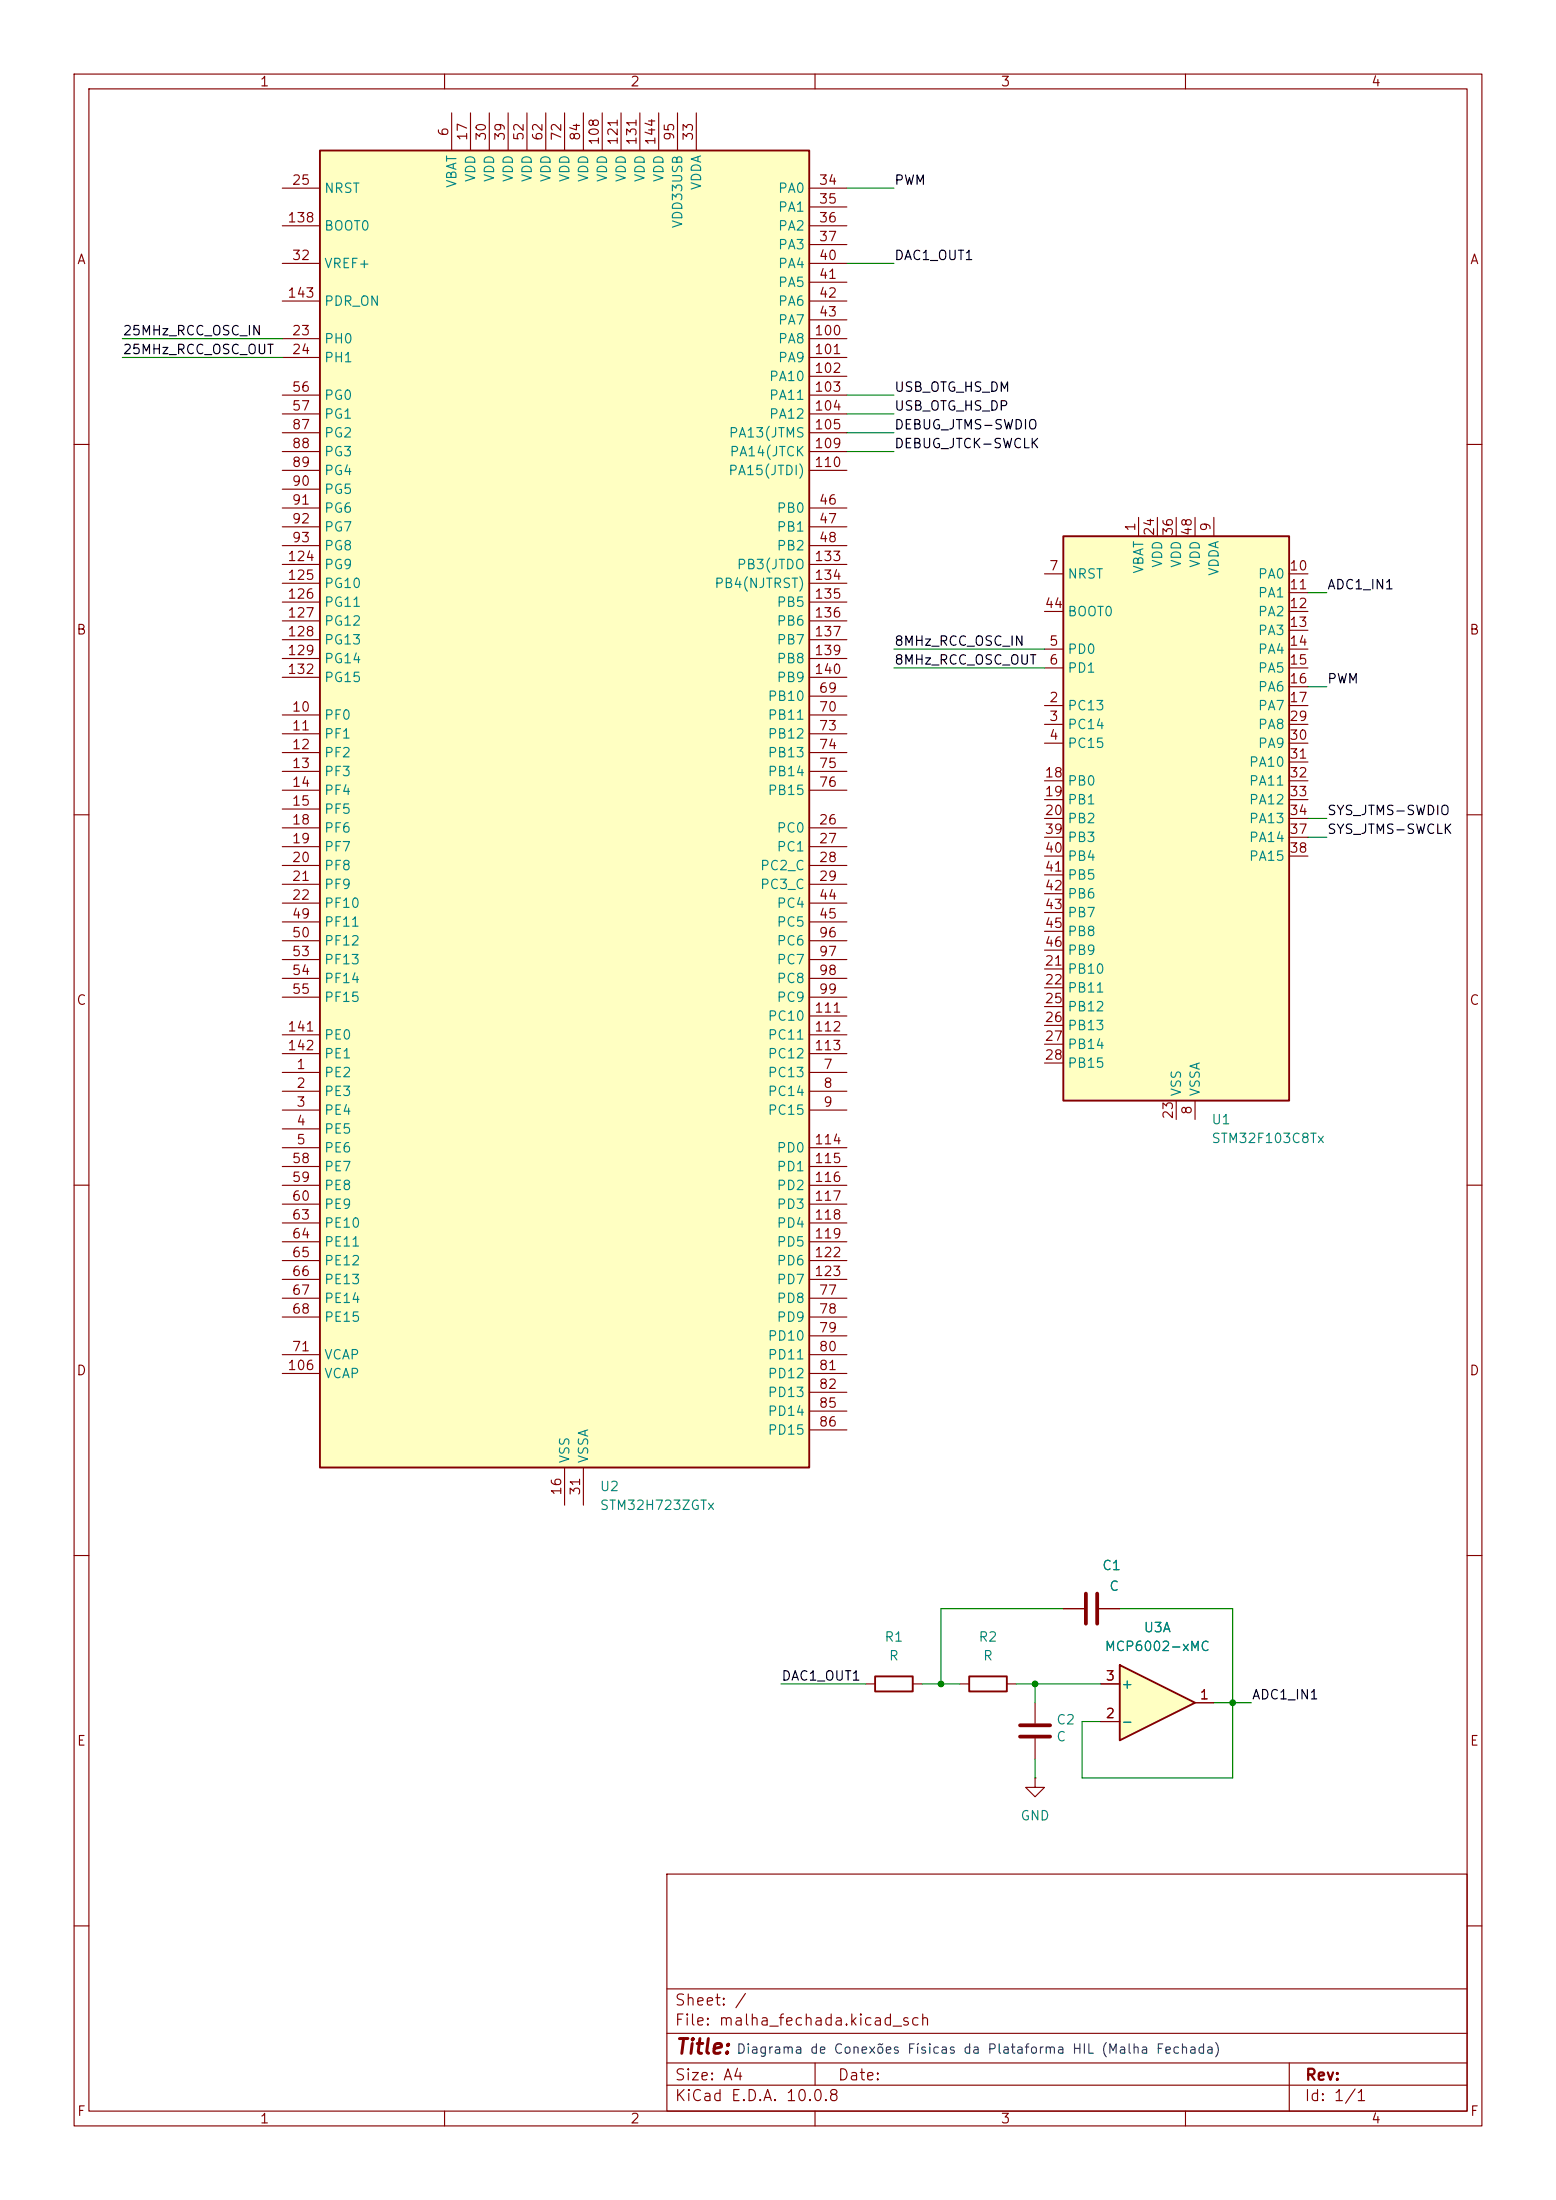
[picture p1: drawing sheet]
<svg xmlns="http://www.w3.org/2000/svg" width="210mm" height="297mm" viewBox="0 0 210 297" stroke-linecap="round" stroke-linejoin="round" font-family="sans-serif">
<g fill="none" stroke="#840000" stroke-width=".15">
<path d="M10 10h190v277h-190zM12 12h186v273h-186zM60 10v2M110 10v2M160 10v2M10 60h2M198 60h2M10 110h2M198 110h2M10 160h2M198 160h2M10 210h2"/>
<path d="M198 210h2M139.7 229.9v2.8M139.7 234.7v2.8M90 253h108v32h-108zM139.7 240v1.3h1.3l-1.3 1.3-1.3-1.3h1.3M139.7 240h.1M10 260h2M90 278.5h108M90 274.5h108M90 268.5h108M110 278.5v3M174 278.5v6.5"/>
<path d="M198 260h2M60 285v2M90 281.5h108M110 285v2M160 285v2"/>
</g>
<path d="M137.7 232.9h4M137.7 234.4h4" fill="none" stroke="#840000" stroke-width=".51"/>
<path d="M151.1 224.8l10.2 5.1-10.2 5z" fill="#ffffc2"/>
<path d="M118.1 226.3h5.1v2h-5.1zM151.1 224.8l10.2 5.1-10.2 5z" fill="none" stroke="#840000" stroke-width=".25"/>
<path d="M143.5 217.2h2.8M148.3 217.2h2.8M116.8 227.3h1.3M123.2 227.3h1.3M148.6 232.4h2.5M148.6 227.3h2.5M161.3 229.9h2.5" fill="none" stroke="#840000" stroke-width=".15"/>
<path d="M146.6 215.1v4.1M148.1 215.1v4.1" fill="none" stroke="#840000" stroke-width=".51"/>
<path d="M43.2 20.3h66v177.8h-66z" fill="#ffffc2"/>
<path d="M43.2 20.3h66v177.8h-66zM130.8 226.3h5.1v2h-5.1z" fill="none" stroke="#840000" stroke-width=".25"/>
<g fill="none" stroke="#840000" stroke-width=".15">
<path d="M61 15.2v5.1M63.5 15.2v5.1M66 15.2v5.1M68.6 15.2v5.1M71.1 15.2v5.1M73.7 15.2v5.1M76.2 15.2v5.1M78.7 15.2v5.1M81.3 15.2v5.1M83.8 15.2v5.1M86.4 15.2v5.1M88.9 15.2v5.1"/>
<path d="M91.4 15.2v5.1M94 15.2v5.1M38.1 25.4h5.1M38.1 35.6h5.1M38.1 30.5h5.1M109.2 25.4h5.1M109.2 35.6h5.1M109.2 27.9h5.1M109.2 30.5h5.1M109.2 33h5.1M109.2 38.1h5.1M38.1 45.7h5.1"/>
<path d="M38.1 48.3h5.1M38.1 40.6h5.1M38.1 53.3h5.1M38.1 55.9h5.1M38.1 58.4h5.1M109.2 45.7h5.1M109.2 48.3h5.1M109.2 40.6h5.1M109.2 43.2h5.1M109.2 53.3h5.1M109.2 55.9h5.1M109.2 58.4h5.1"/>
<path d="M109.2 50.8h5.1M38.1 68.6h5.1M38.1 71.1h5.1M38.1 73.7h5.1M38.1 61h5.1M38.1 63.5h5.1M38.1 66h5.1M38.1 76.2h5.1M38.1 78.7h5.1M109.2 68.6h5.1M109.2 71.1h5.1M109.2 73.7h5.1"/>
<path d="M109.2 61h5.1M109.2 63.5h5.1M109.2 76.2h5.1M109.2 78.7h5.1M38.1 96.5h5.1M38.1 99.1h5.1M38.1 81.3h5.1M38.1 83.8h5.1M38.1 86.4h5.1M38.1 88.9h5.1M38.1 91.4h5.1M109.2 96.5h5.1"/>
<path d="M109.2 99.1h5.1M109.2 94h5.1M109.2 81.3h5.1M109.2 83.8h5.1M109.2 86.4h5.1M109.2 88.9h5.1M109.2 91.4h5.1M38.1 101.6h5.1M38.1 104.1h5.1M38.1 106.7h5.1M38.1 109.2h5.1M38.1 111.8h5.1"/>
<path d="M38.1 114.3h5.1M38.1 116.8h5.1M38.1 119.4h5.1M109.2 101.6h5.1M109.2 104.1h5.1M109.2 106.7h5.1M109.2 111.8h5.1M109.2 114.3h5.1M109.2 116.8h5.1M109.2 119.4h5.1M38.1 121.9h5.1M38.1 124.5h5.1"/>
<path d="M38.1 127h5.1M38.1 129.5h5.1M38.1 132.1h5.1M38.1 134.6h5.1M38.1 139.7h5.1M109.2 121.9h5.1M109.2 124.5h5.1M109.2 127h5.1M109.2 129.5h5.1M109.2 132.1h5.1M109.2 134.6h5.1M109.2 137.2h5.1"/>
<path d="M109.2 139.7h5.1M38.1 144.8h5.1M38.1 147.3h5.1M38.1 149.9h5.1M38.1 152.4h5.1M38.1 154.9h5.1M38.1 157.5h5.1M38.1 142.2h5.1M109.2 144.8h5.1M109.2 147.3h5.1M109.2 149.9h5.1M109.2 154.9h5.1"/>
<path d="M109.2 157.5h5.1M109.2 142.2h5.1M38.1 160h5.1M38.1 162.6h5.1M38.1 165.1h5.1M38.1 167.6h5.1M38.1 170.2h5.1M38.1 172.7h5.1M38.1 175.3h5.1M38.1 177.8h5.1M109.2 160h5.1M109.2 162.6h5.1"/>
<path d="M109.2 165.1h5.1M109.2 167.6h5.1M109.2 170.2h5.1M109.2 172.7h5.1M109.2 175.3h5.1M109.2 177.8h5.1M38.1 182.9h5.1M38.1 185.4h5.1M76.2 198.1v5.1M78.7 198.1v5.1M109.2 182.9h5.1M109.2 180.3h5.1"/>
<path d="M109.2 185.4h5.1M109.2 188h5.1M109.2 190.5h5.1M109.2 193h5.1M129.5 227.3h1.3M135.9 227.3h1.3"/>
</g>
<path d="M143.5 72.4h30.5v76.2h-30.5z" fill="#ffffc2"/>
<path d="M143.5 72.4h30.5v76.2h-30.5z" fill="none" stroke="#840000" stroke-width=".25"/>
<g fill="none" stroke="#840000" stroke-width=".15">
<path d="M141 77.5h2.5M153.7 69.9v2.5M156.2 69.9v2.5M158.7 69.9v2.5M161.3 69.9v2.5M163.8 69.9v2.5M174 77.5h2.5M141 95.3h2.5M141 97.8h2.5M141 87.6h2.5M141 90.2h2.5M141 82.6h2.5"/>
<path d="M174 95.3h2.5M174 97.8h2.5M174 87.6h2.5M174 90.2h2.5M174 80h2.5M174 82.6h2.5M174 85.1h2.5M174 92.7h2.5M141 100.3h2.5M141 105.4h2.5M141 108h2.5M141 110.5h2.5"/>
<path d="M141 113h2.5M141 115.6h2.5M141 118.1h2.5M174 100.3h2.5M174 105.4h2.5M174 108h2.5M174 110.5h2.5M174 102.9h2.5M174 113h2.5M174 115.6h2.5M141 130.8h2.5M141 133.4h2.5"/>
<path d="M141 135.9h2.5M141 138.4h2.5M141 120.7h2.5M141 123.2h2.5M141 125.7h2.5M141 128.3h2.5M141 141h2.5M141 143.5h2.5M158.7 148.6v2.5M161.3 148.6v2.5M143.5 217.2h2.8M148.3 217.2h2.8"/>
<path d="M148.6 232.4h2.5M148.6 227.3h2.5M161.3 229.9h2.5"/>
</g>
<g fill="none" stroke="#008400" stroke-width=".15">
<path d="M114.3 35.6h6.3M114.3 25.4h6.3M16.5 48.3h21.6M16.5 45.7h21.6M114.3 53.3h6.3M114.3 58.4h6.3M114.3 55.9h6.3M114.3 61h6.3M120.6 87.6h20.4M120.6 90.2h20.4M176.5 80h2.6M176.5 92.7h2.6"/>
<path d="M176.5 113h2.6M176.5 110.5h2.6M143.5 217.2h-16.5v10.1M151.1 217.2h15.3v22.8h-20.4v-7.6h2.6M105.4 227.3h11.4M124.5 227.3h5M137.2 227.3h11.4M139.7 227.3v2.6M139.7 237.5v2.5M163.8 229.9h5.1"/>
</g>
<g fill="#008400">
<circle cx="139.7" cy="227.3" r=".46"/>
<circle cx="127" cy="227.3" r=".46"/>
<circle cx="166.4" cy="229.9" r=".46"/>
</g>
<text font-size="2" fill="#840000" x="91" y="277.8">Title:</text>
<g font-size="1.5" fill="#840000">
<text x="91" y="273.8">File: malha_fechada.kicad_sch</text>
<text x="91" y="271.1">Sheet: /</text>
<text x="91" y="281.2">Size: A4</text>
<text x="113" y="281.2">Date:</text>
<text x="176.1" y="281.2">Rev:</text>
<text x="91" y="284">KiCad E.D.A. 10.0.8</text>
<text x="176" y="284">Id: 1/1</text>
</g>
<g font-size="1.3" fill="#840000">
<text x="35" y="12">1</text>
<text x="85" y="12">2</text>
<text x="135" y="12">3</text>
<text x="185" y="12">4</text>
<text x="60.8" y="18.5" transform="rotate(-90 60.8 18.5)">6</text>
<text x="63.4" y="19.1" transform="rotate(-90 63.4 19.1)">17</text>
<text x="65.9" y="19.1" transform="rotate(-90 65.9 19.1)">30</text>
<text x="68.4" y="19.1" transform="rotate(-90 68.4 19.1)">39</text>
<text x="71" y="19.1" transform="rotate(-90 71 19.1)">52</text>
<text x="73.5" y="19.1" transform="rotate(-90 73.5 19.1)">62</text>
<text x="76.1" y="19.1" transform="rotate(-90 76.1 19.1)">72</text>
<text x="78.6" y="19.1" transform="rotate(-90 78.6 19.1)">84</text>
<text x="81.1" y="19.7" transform="rotate(-90 81.1 19.7)">108</text>
<text x="83.7" y="19.7" transform="rotate(-90 83.7 19.7)">121</text>
<text x="86.2" y="19.7" transform="rotate(-90 86.2 19.7)">131</text>
<text x="88.8" y="19.7" transform="rotate(-90 88.8 19.7)">144</text>
<text x="91.3" y="19.1" transform="rotate(-90 91.3 19.1)">95</text>
<text x="93.8" y="19.1" transform="rotate(-90 93.8 19.1)">33</text>
<text x="39.3" y="25.3">25</text>
<text x="110.4" y="25.3">34</text>
<text x="110.4" y="27.8">35</text>
<text x="10.3" y="36">A</text>
<text x="38.7" y="30.3">138</text>
<text x="39.3" y="35.4">32</text>
<text x="110.4" y="30.3">36</text>
<text x="110.4" y="32.9">37</text>
<text x="110.4" y="35.4">40</text>
<text x="198.3" y="36">A</text>
<text x="38.7" y="40.5">143</text>
<text x="110.4" y="38">41</text>
<text x="110.4" y="40.5">42</text>
<text x="39.3" y="45.6">23</text>
<text x="109.8" y="45.6">100</text>
<text x="110.4" y="43">43</text>
<text x="39.3" y="48.1">24</text>
<text x="39.3" y="53.2">56</text>
<text x="109.8" y="48.1">101</text>
<text x="109.8" y="50.7">102</text>
<text x="109.8" y="53.2">103</text>
<text x="39.3" y="55.7">57</text>
<text x="39.3" y="58.3">87</text>
<text x="109.8" y="55.7">104</text>
<text x="109.8" y="58.3">105</text>
<text x="39.3" y="60.8">88</text>
<text x="39.3" y="63.4">89</text>
<text x="39.3" y="65.9">90</text>
<text x="109.8" y="60.8">109</text>
<text x="109.8" y="63.4">110</text>
<text x="39.3" y="68.4">91</text>
<text x="39.3" y="71">92</text>
<text x="110.4" y="68.4">46</text>
<text x="110.4" y="71">47</text>
<text x="153.5" y="71.9" transform="rotate(-90 153.5 71.9)">1</text>
<text x="163.7" y="71.9" transform="rotate(-90 163.7 71.9)">9</text>
<text x="38.7" y="76.1">124</text>
<text x="39.3" y="73.5">93</text>
<text x="109.8" y="76.1">133</text>
<text x="110.4" y="73.5">48</text>
<text x="141.5" y="77.3">7</text>
<text x="156.1" y="72.5" transform="rotate(-90 156.1 72.5)">24</text>
<text x="158.6" y="72.5" transform="rotate(-90 158.6 72.5)">36</text>
<text x="161.2" y="72.5" transform="rotate(-90 161.2 72.5)">48</text>
<text x="173.9" y="77.3">10</text>
<text x="38.7" y="78.6">125</text>
<text x="38.7" y="81.1">126</text>
<text x="38.7" y="83.7">127</text>
<text x="109.8" y="78.6">134</text>
<text x="109.8" y="81.1">135</text>
<text x="109.8" y="83.7">136</text>
<text x="140.9" y="82.4">44</text>
<text x="173.9" y="79.9">11</text>
<text x="173.9" y="82.4">12</text>
<text x="10.2" y="86">B</text>
<text x="38.7" y="86.2">128</text>
<text x="38.7" y="88.8">129</text>
<text x="109.8" y="86.2">137</text>
<text x="109.8" y="88.8">139</text>
<text x="141.5" y="87.5">5</text>
<text x="173.9" y="85">13</text>
<text x="173.9" y="87.5">14</text>
<text x="198.2" y="86">B</text>
<text x="38.7" y="91.3">132</text>
<text x="109.8" y="91.3">140</text>
<text x="110.4" y="93.8">69</text>
<text x="141.5" y="95.1">2</text>
<text x="141.5" y="90">6</text>
<text x="173.9" y="90">15</text>
<text x="173.9" y="92.6">16</text>
<text x="173.9" y="95.1">17</text>
<text x="39.3" y="96.4">10</text>
<text x="39.3" y="98.9">11</text>
<text x="39.3" y="101.5">12</text>
<text x="110.4" y="96.4">70</text>
<text x="110.4" y="98.9">73</text>
<text x="110.4" y="101.5">74</text>
<text x="141.5" y="97.7">3</text>
<text x="141.5" y="100.2">4</text>
<text x="173.9" y="97.7">29</text>
<text x="173.9" y="100.2">30</text>
<text x="39.3" y="104">13</text>
<text x="39.3" y="106.5">14</text>
<text x="110.4" y="104">75</text>
<text x="110.4" y="106.5">76</text>
<text x="140.9" y="105.3">18</text>
<text x="140.9" y="107.8">19</text>
<text x="173.9" y="102.7">31</text>
<text x="173.9" y="105.3">32</text>
<text x="173.9" y="107.8">33</text>
<text x="39.3" y="109.1">15</text>
<text x="39.3" y="111.6">18</text>
<text x="110.4" y="111.6">26</text>
<text x="140.9" y="110.4">20</text>
<text x="140.9" y="112.9">39</text>
<text x="173.9" y="110.4">34</text>
<text x="173.9" y="112.9">37</text>
<text x="39.3" y="114.2">19</text>
<text x="39.3" y="116.7">20</text>
<text x="39.3" y="119.2">21</text>
<text x="110.4" y="114.2">27</text>
<text x="110.4" y="116.7">28</text>
<text x="110.4" y="119.2">29</text>
<text x="140.9" y="115.4">40</text>
<text x="140.9" y="118">41</text>
<text x="173.9" y="115.4">38</text>
<text x="39.3" y="121.8">22</text>
<text x="39.3" y="124.3">49</text>
<text x="110.4" y="121.8">44</text>
<text x="110.4" y="124.3">45</text>
<text x="140.9" y="120.5">42</text>
<text x="140.9" y="123.1">43</text>
<text x="140.9" y="125.6">45</text>
<text x="39.3" y="126.9">50</text>
<text x="39.3" y="129.4">53</text>
<text x="39.3" y="131.9">54</text>
<text x="110.4" y="126.9">96</text>
<text x="110.4" y="129.4">97</text>
<text x="110.4" y="131.9">98</text>
<text x="140.9" y="130.7">21</text>
<text x="140.9" y="128.1">46</text>
<text x="10.2" y="136">C</text>
<text x="39.3" y="134.5">55</text>
<text x="109.8" y="137">111</text>
<text x="110.4" y="134.5">99</text>
<text x="140.9" y="133.2">22</text>
<text x="140.9" y="135.8">25</text>
<text x="198.2" y="136">C</text>
<text x="38.7" y="139.6">141</text>
<text x="38.7" y="142.1">142</text>
<text x="109.8" y="139.6">112</text>
<text x="109.8" y="142.1">113</text>
<text x="140.9" y="138.3">26</text>
<text x="140.9" y="140.8">27</text>
<text x="140.9" y="143.4">28</text>
<text x="39.9" y="144.6">1</text>
<text x="39.9" y="147.2">2</text>
<text x="39.9" y="149.7">3</text>
<text x="111" y="144.6">7</text>
<text x="111" y="147.2">8</text>
<text x="111" y="149.7">9</text>
<text x="39.9" y="152.3">4</text>
<text x="39.9" y="154.8">5</text>
<text x="109.8" y="154.8">114</text>
<text x="158.6" y="151.2" transform="rotate(-90 158.6 151.2)">23</text>
<text x="161.2" y="150.6" transform="rotate(-90 161.2 150.6)">8</text>
<text x="39.3" y="157.3">58</text>
<text x="39.3" y="159.9">59</text>
<text x="109.8" y="157.3">115</text>
<text x="109.8" y="159.9">116</text>
<text x="39.3" y="162.4">60</text>
<text x="39.3" y="165">63</text>
<text x="39.3" y="167.5">64</text>
<text x="109.8" y="162.4">117</text>
<text x="109.8" y="165">118</text>
<text x="109.8" y="167.5">119</text>
<text x="39.3" y="170">65</text>
<text x="39.3" y="172.6">66</text>
<text x="109.8" y="170">122</text>
<text x="109.8" y="172.6">123</text>
<text x="39.3" y="175.1">67</text>
<text x="39.3" y="177.7">68</text>
<text x="110.4" y="175.1">77</text>
<text x="110.4" y="177.7">78</text>
<text x="10.2" y="186">D</text>
<text x="38.7" y="185.3">106</text>
<text x="39.3" y="182.7">71</text>
<text x="110.4" y="180.2">79</text>
<text x="110.4" y="182.7">80</text>
<text x="110.4" y="185.3">81</text>
<text x="198.2" y="186">D</text>
<text x="110.4" y="187.8">82</text>
<text x="110.4" y="190.4">85</text>
<text x="110.4" y="192.9">86</text>
<text x="76.1" y="202" transform="rotate(-90 76.1 202)">16</text>
<text x="78.6" y="202" transform="rotate(-90 78.6 202)">31</text>
<text x="149.1" y="227.2">3</text>
<text x="149.1" y="232.3">2</text>
<text x="161.8" y="229.7">1</text>
<text x="10.3" y="236">E</text>
<text x="198.3" y="236">E</text>
<text x="10.3" y="286">F</text>
<text x="35" y="287">1</text>
<text x="85" y="287">2</text>
<text x="135" y="287">3</text>
<text x="185" y="287">4</text>
<text x="198.3" y="286">F</text>
</g>
<g font-size="1.3" fill="#008484">
<text x="43.7" y="26.4">NRST</text>
<text x="61.9" y="25.5" transform="rotate(-90 61.9 25.5)">VBAT</text>
<text x="64.5" y="24.7" transform="rotate(-90 64.5 24.7)">VDD</text>
<text x="67" y="24.7" transform="rotate(-90 67 24.7)">VDD</text>
<text x="69.5" y="24.7" transform="rotate(-90 69.5 24.7)">VDD</text>
<text x="72.1" y="24.7" transform="rotate(-90 72.1 24.7)">VDD</text>
<text x="74.6" y="24.7" transform="rotate(-90 74.6 24.7)">VDD</text>
<text x="77.2" y="24.7" transform="rotate(-90 77.2 24.7)">VDD</text>
<text x="79.7" y="24.7" transform="rotate(-90 79.7 24.7)">VDD</text>
<text x="82.2" y="24.7" transform="rotate(-90 82.2 24.7)">VDD</text>
<text x="84.8" y="24.7" transform="rotate(-90 84.8 24.7)">VDD</text>
<text x="87.3" y="24.7" transform="rotate(-90 87.3 24.7)">VDD</text>
<text x="89.9" y="24.7" transform="rotate(-90 89.9 24.7)">VDD</text>
<text x="94.9" y="25.8" transform="rotate(-90 94.9 25.8)">VDDA</text>
<text x="104.9" y="26.4">PA0</text>
<text x="104.9" y="28.9">PA1</text>
<text x="43.7" y="31.4">BOOT0</text>
<text x="92.4" y="30.9" transform="rotate(-90 92.4 30.9)">VDD33USB</text>
<text x="104.9" y="31.4">PA2</text>
<text x="104.9" y="34">PA3</text>
<text x="43.7" y="36.5">VREF+</text>
<text x="43.7" y="41.6">PDR_ON</text>
<text x="104.9" y="36.5">PA4</text>
<text x="104.9" y="39.1">PA5</text>
<text x="104.9" y="41.6">PA6</text>
<text x="43.7" y="46.7">PH0</text>
<text x="104.9" y="44.1">PA7</text>
<text x="104.9" y="46.7">PA8</text>
<text x="43.7" y="49.2">PH1</text>
<text x="103.7" y="51.8">PA10</text>
<text x="104.9" y="49.2">PA9</text>
<text x="43.7" y="54.3">PG0</text>
<text x="43.7" y="56.8">PG1</text>
<text x="43.7" y="59.4">PG2</text>
<text x="98.3" y="59.4">PA13(JTMS</text>
<text x="103.7" y="54.3">PA11</text>
<text x="103.7" y="56.8">PA12</text>
<text x="43.7" y="61.9">PG3</text>
<text x="43.7" y="64.5">PG4</text>
<text x="98.2" y="64.5">PA15(JTDI)</text>
<text x="98.4" y="61.9">PA14(JTCK</text>
<text x="43.7" y="67">PG5</text>
<text x="43.7" y="69.5">PG6</text>
<text x="104.7" y="69.5">PB0</text>
<text x="43.7" y="72.1">PG7</text>
<text x="43.7" y="74.6">PG8</text>
<text x="43.7" y="77.2">PG9</text>
<text x="99.4" y="77.2">PB3(JTDO</text>
<text x="104.7" y="72.1">PB1</text>
<text x="104.7" y="74.6">PB2</text>
<text x="154.6" y="77.5" transform="rotate(-90 154.6 77.5)">VBAT</text>
<text x="157.2" y="76.8" transform="rotate(-90 157.2 76.8)">VDD</text>
<text x="159.7" y="76.8" transform="rotate(-90 159.7 76.8)">VDD</text>
<text x="162.3" y="76.8" transform="rotate(-90 162.3 76.8)">VDD</text>
<text x="164.8" y="77.8" transform="rotate(-90 164.8 77.8)">VDDA</text>
<text x="43.7" y="79.7">PG10</text>
<text x="43.7" y="82.2">PG11</text>
<text x="96.3" y="79.7">PB4(NJTRST)</text>
<text x="104.7" y="82.2">PB5</text>
<text x="144" y="78.4">NRST</text>
<text x="144" y="83.5">BOOT0</text>
<text x="169.7" y="78.4">PA0</text>
<text x="169.7" y="81">PA1</text>
<text x="169.7" y="83.5">PA2</text>
<text x="43.7" y="84.8">PG12</text>
<text x="43.7" y="87.3">PG13</text>
<text x="43.7" y="89.9">PG14</text>
<text x="104.7" y="84.8">PB6</text>
<text x="104.7" y="87.3">PB7</text>
<text x="104.7" y="89.9">PB8</text>
<text x="144" y="88.6">PD0</text>
<text x="169.7" y="86.1">PA3</text>
<text x="169.7" y="88.6">PA4</text>
<text x="43.7" y="92.4">PG15</text>
<text x="103.5" y="94.9">PB10</text>
<text x="104.7" y="92.4">PB9</text>
<text x="144" y="91.1">PD1</text>
<text x="169.7" y="91.1">PA5</text>
<text x="169.7" y="93.7">PA6</text>
<text x="43.7" y="97.5">PF0</text>
<text x="43.7" y="100">PF1</text>
<text x="103.5" y="97.5">PB11</text>
<text x="103.5" y="100">PB12</text>
<text x="144" y="96.2">PC13</text>
<text x="144" y="98.8">PC14</text>
<text x="144" y="101.3">PC15</text>
<text x="169.7" y="96.2">PA7</text>
<text x="169.7" y="98.8">PA8</text>
<text x="169.7" y="101.3">PA9</text>
<text x="43.7" y="102.6">PF2</text>
<text x="43.7" y="105.1">PF3</text>
<text x="43.7" y="107.6">PF4</text>
<text x="103.5" y="102.6">PB13</text>
<text x="103.5" y="105.1">PB14</text>
<text x="103.5" y="107.6">PB15</text>
<text x="144" y="106.4">PB0</text>
<text x="168.5" y="103.8">PA10</text>
<text x="168.5" y="106.4">PA11</text>
<text x="43.7" y="110.2">PF5</text>
<text x="43.7" y="112.7">PF6</text>
<text x="104.7" y="112.7">PC0</text>
<text x="144" y="108.9">PB1</text>
<text x="144" y="111.5">PB2</text>
<text x="144" y="114">PB3</text>
<text x="168.5" y="108.9">PA12</text>
<text x="168.5" y="111.5">PA13</text>
<text x="168.5" y="114">PA14</text>
<text x="43.7" y="115.3">PF7</text>
<text x="43.7" y="117.8">PF8</text>
<text x="102.5" y="117.8">PC2_C</text>
<text x="104.7" y="115.3">PC1</text>
<text x="144" y="116.5">PB4</text>
<text x="144" y="119.1">PB5</text>
<text x="168.5" y="116.5">PA15</text>
<text x="43.7" y="120.3">PF9</text>
<text x="43.7" y="122.9">PF10</text>
<text x="43.7" y="125.4">PF11</text>
<text x="102.5" y="120.3">PC3_C</text>
<text x="104.7" y="122.9">PC4</text>
<text x="104.7" y="125.4">PC5</text>
<text x="144" y="121.6">PB6</text>
<text x="144" y="124.2">PB7</text>
<text x="43.7" y="128">PF12</text>
<text x="43.7" y="130.5">PF13</text>
<text x="104.7" y="128">PC6</text>
<text x="104.7" y="130.5">PC7</text>
<text x="144" y="131.8">PB10</text>
<text x="144" y="126.7">PB8</text>
<text x="144" y="129.2">PB9</text>
<text x="43.7" y="133">PF14</text>
<text x="43.7" y="135.6">PF15</text>
<text x="104.7" y="133">PC8</text>
<text x="104.7" y="135.6">PC9</text>
<text x="144" y="134.3">PB11</text>
<text x="144" y="136.9">PB12</text>
<text x="43.7" y="140.7">PE0</text>
<text x="43.7" y="143.2">PE1</text>
<text x="103.5" y="138.1">PC10</text>
<text x="103.5" y="140.7">PC11</text>
<text x="103.5" y="143.2">PC12</text>
<text x="144" y="139.4">PB13</text>
<text x="144" y="141.9">PB14</text>
<text x="43.7" y="145.7">PE2</text>
<text x="43.7" y="148.3">PE3</text>
<text x="103.5" y="145.7">PC13</text>
<text x="103.5" y="148.3">PC14</text>
<text x="144" y="144.5">PB15</text>
<text x="159.7" y="148.1" transform="rotate(-90 159.7 148.1)">VSS</text>
<text x="162.3" y="148.1" transform="rotate(-90 162.3 148.1)">VSSA</text>
<text x="43.7" y="150.8">PE4</text>
<text x="43.7" y="153.4">PE5</text>
<text x="43.7" y="155.9">PE6</text>
<text x="103.5" y="150.8">PC15</text>
<text x="104.7" y="155.9">PD0</text>
<text x="163.4" y="152.1">U1</text>
<text x="163.4" y="154.6">STM32F103C8Tx</text>
<text x="43.7" y="158.4">PE7</text>
<text x="43.7" y="161">PE8</text>
<text x="104.7" y="158.4">PD1</text>
<text x="104.7" y="161">PD2</text>
<text x="43.7" y="163.5">PE9</text>
<text x="43.7" y="166.1">PE10</text>
<text x="104.7" y="163.5">PD3</text>
<text x="104.7" y="166.1">PD4</text>
<text x="43.7" y="168.6">PE11</text>
<text x="43.7" y="171.1">PE12</text>
<text x="43.7" y="173.7">PE13</text>
<text x="104.7" y="168.6">PD5</text>
<text x="104.7" y="171.1">PD6</text>
<text x="104.7" y="173.7">PD7</text>
<text x="43.7" y="176.2">PE14</text>
<text x="43.7" y="178.8">PE15</text>
<text x="104.7" y="176.2">PD8</text>
<text x="104.7" y="178.8">PD9</text>
<text x="43.7" y="183.8">VCAP</text>
<text x="103.5" y="181.3">PD10</text>
<text x="103.5" y="183.8">PD11</text>
<text x="43.7" y="186.4">VCAP</text>
<text x="103.5" y="186.4">PD12</text>
<text x="103.5" y="188.9">PD13</text>
<text x="103.5" y="191.5">PD14</text>
<text x="77.2" y="197.6" transform="rotate(-90 77.2 197.6)">VSS</text>
<text x="79.7" y="197.6" transform="rotate(-90 79.7 197.6)">VSSA</text>
<text x="103.5" y="194">PD15</text>
<text x="80.9" y="201.6">U2</text>
<text x="80.9" y="204.2">STM32H723ZGTx</text>
<text x="148.7" y="212.3">C1</text>
<text x="149.6" y="215.1">C</text>
<text x="119.3" y="221.9">R1</text>
<text x="132" y="221.9">R2</text>
<text x="154.3" y="220.7">U3A</text>
<text x="119.9" y="224.5">R</text>
<text x="132.6" y="224.5">R</text>
<text x="149" y="223.2">MCP6002-xMC</text>
<text x="142.5" y="233.1">C2</text>
<text x="151.2" y="233.4">-</text>
<text x="151.2" y="228.3">+</text>
<text x="142.5" y="235.4">C</text>
<text x="137.6" y="246.1">GND</text>
</g>
<g font-size="1.3">
<text x="120.6" y="25.3">PWM</text>
<text x="120.6" y="35.4">DAC1_OUT1</text>
<text x="16.5" y="45.6">25MHz_RCC_OSC_IN</text>
<text x="16.5" y="48.1">25MHz_RCC_OSC_OUT</text>
<text x="120.6" y="53.2">USB_OTG_HS_DM</text>
<text x="120.6" y="58.3">DEBUG_JTMS-SWDIO</text>
<text x="120.6" y="55.8">USB_OTG_HS_DP</text>
<text x="120.6" y="60.8">DEBUG_JTCK-SWCLK</text>
<text x="179" y="79.9">ADC1_IN1</text>
<text x="120.6" y="87.5">8MHz_RCC_OSC_IN</text>
<text x="120.6" y="90">8MHz_RCC_OSC_OUT</text>
<text x="179" y="92.6">PWM</text>
<text x="179" y="110.4">SYS_JTMS-SWDIO</text>
<text x="179" y="112.9">SYS_JTMS-SWCLK</text>
<text x="105.4" y="227.2">DAC1_OUT1</text>
<text x="168.9" y="229.7">ADC1_IN1</text>
</g>
<text font-size="1.3" fill="#0000c2" x="99.3" y="277.6">Diagrama de Conexões Físicas da Plataforma HIL (Malha Fechada)</text>
</svg>
